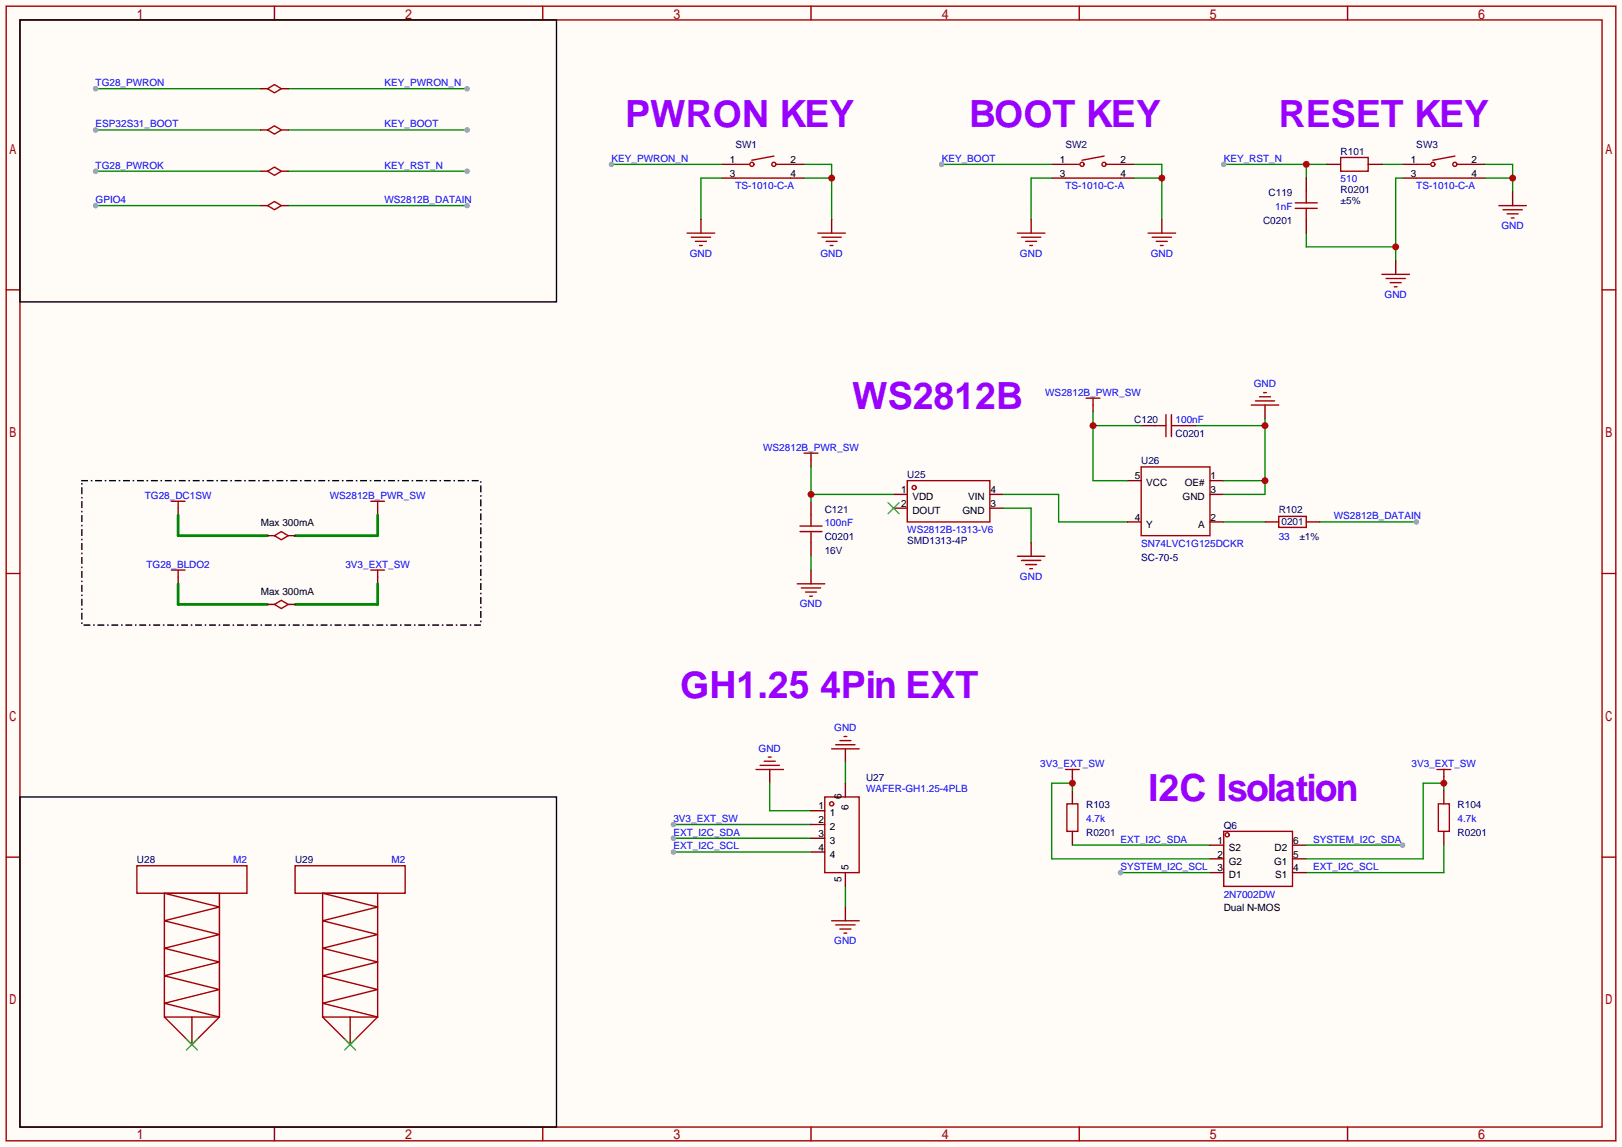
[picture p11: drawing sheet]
<svg xmlns="http://www.w3.org/2000/svg" width="299mm" height="212mm" viewBox="0 0 299 212" stroke-linecap="round" stroke-linejoin="round" font-family="sans-serif">
<path d="M0 0h299.5v211.8h-299.5z" fill="#fffcf7"/>
<g fill="none" stroke="#a10000" stroke-width=".25">
<path d="M1.1 1.1h297.2v209.6h-297.2zM3.7 3.7h292.1v204.5h-292.1zM50.7 1.1v2.6M100.2 1.1v2.6M149.7 1.1v2.6M199.3 1.1v2.6M248.8 1.1v2.6M135.8 32.9h10.1M135.8 30.4h2.5M142.9 28.8l-4.1 .8M143.4 30.4h2.5M196.7 32.9h10.2"/>
<path d="M196.7 30.4h2.6M203.8 28.8l-4 .8M204.3 30.4h2.6M261.5 32.9h10.2M261.5 30.4h2.5M268.6 28.8l-4.1 .8M269.1 30.4h2.6M1.1 53.5h2.6M295.8 53.5h2.5M1.1 105.9h2.6M295.8 105.9h2.5M1.1 158.3h2.6"/>
<path d="M295.8 158.3h2.5M50.7 208.2v2.5M100.2 208.2v2.5M149.7 208.2v2.5M199.3 208.2v2.5M248.8 208.2v2.5"/>
<circle cx="138.8" cy="30.4" r=".38"/>
<circle cx="142.9" cy="30.4" r=".38"/>
<circle cx="199.8" cy="30.4" r=".38"/>
<circle cx="203.8" cy="30.4" r=".38"/>
<circle cx="264.5" cy="30.4" r=".38"/>
<circle cx="268.6" cy="30.4" r=".38"/>
</g>
<path d="M133.2 32.9h2.6M133.2 30.4h2.6M145.9 32.9h2.6M145.9 30.4h2.6M194.2 32.9h2.5M194.2 30.4h2.5M206.9 32.9h2.5M206.9 30.4h2.5M259 32.9h2.5M259 30.4h2.5M271.7 32.9h2.5M271.7 30.4h2.5" fill="none" stroke="#870000" stroke-width=".25"/>
<path d="M133.2 32.9h-3.8v7.6M274.2 32.9h5.1M274.2 30.4h5.1v5" fill="none" stroke="#008700" stroke-width=".25"/>
<circle cx="279.3" cy="32.9" r=".63" fill="#c00"/>
<path d="M259 32.9h-1.3v15.2M241.2 43.1v2.5h16.5" fill="none" stroke="#008700" stroke-width=".25"/>
<circle cx="257.7" cy="45.6" r=".63" fill="#c00"/>
<path d="M148.5 30.4h5v10.1M148.5 32.9h5" fill="none" stroke="#008700" stroke-width=".25"/>
<circle cx="153.5" cy="32.9" r=".63" fill="#c00"/>
<path d="M194.2 32.9h-3.8v7.6M209.4 32.9h5.1M209.4 30.4h5.1v10.1" fill="none" stroke="#008700" stroke-width=".25"/>
<circle cx="214.5" cy="32.9" r=".63" fill="#c00"/>
<path d="M279.3 35.4v2.6M129.4 40.5v2.6M153.5 40.5v2.6M190.4 40.5v2.6M214.5 40.5v2.6M257.7 48.1v2.6" fill="none" stroke="#870000" stroke-width=".25"/>
<g fill="none" stroke="#a10000" stroke-width=".25">
<path d="M276.7 38h5.1M277.5 38.7h3.6M278.3 39.5h2M126.9 43.1h5.1M127.6 43.8h3.6M128.4 44.6h2M129.2 45.3h.5M151 43.1h5.1M151.8 43.8h3.5M152.5 44.6h2.1M153.3 45.3h.5M187.8 43.1h5.1"/>
<path d="M188.6 43.8h3.6M189.4 44.6h2M190.1 45.3h.5M212 43.1h5M212.7 43.8h3.6M213.5 44.6h2M214.2 45.3h.6M255.1 50.7h5.1M255.9 51.4h3.6M256.7 52.2h2M257.4 53h.5M279 40.3h.5"/>
</g>
<path d="M173.9 30.4h20.3" fill="none" stroke="#008700" stroke-width=".25"/>
<circle cx="173.9" cy="30.4" r=".51" fill="#999"/>
<path d="M112.9 30.4h20.3" fill="none" stroke="#008700" stroke-width=".25"/>
<circle cx="112.9" cy="30.4" r=".51" fill="#999"/>
<path d="M225.9 30.4h19.1M241.2 30.4v2.5" fill="none" stroke="#008700" stroke-width=".25"/>
<circle cx="241.2" cy="30.4" r=".63" fill="#c00"/>
<circle cx="225.9" cy="30.4" r=".51" fill="#999"/>
<path d="M255.1 30.4h3.9M198 156.1h25.4M266.6 145.9v-1.2h-3.8v13.9h-21.6M266.6 156.1v5.1h-25.4" fill="none" stroke="#008700" stroke-width=".25"/>
<g fill="none" stroke="#a10000" stroke-width=".25">
<path d="M213.2 78.6h2.1M215.3 76.6v4M216.3 76.6v4M216.3 78.6h2M31.6 92.6h2.6M32.9 92.6v1.3M147.7 98.2h4.1M147.7 97.2h4.1M149.7 95.1v2.1M149.7 98.2v2M31.6 105.3h2.6M32.9 105.3v1.3"/>
<path d="M196.7 142.1h2.6M197 148.5h2v5h-2zM198 142.1v1.3M225.9 153.5h12.7v10.2h-12.7zM265.3 142.1h2.5M265.6 148.5h2v5h-2zM266.6 142.1v1.3"/>
<circle cx="226.6" cy="154.2" r=".38"/>
</g>
<g fill="none" stroke="#870000" stroke-width=".25">
<path d="M210.7 78.6h2.5M218.3 78.6h2.6M32.9 93.9v1.2M149.7 92.6v2.5M32.9 106.6v1.2M149.7 100.2v2.5M198 143.4v1.3M198 145.9v2.6M198 153.5v2.6M223.4 156.1h2.5M223.4 158.6h2.5M238.6 156.1h2.6"/>
<path d="M238.6 158.6h2.6M266.6 143.4v1.3M266.6 145.9v2.6M266.6 153.5v2.6M223.4 161.2h2.5M238.6 161.2h2.6"/>
</g>
<circle cx="266.6" cy="144.7" r=".63" fill="#c00"/>
<path d="M198 145.9v-1.2h-3.8v13.9h29.2" fill="none" stroke="#008700" stroke-width=".25"/>
<circle cx="198" cy="144.7" r=".63" fill="#c00"/>
<path d="M206.9 161.2h16.5" fill="none" stroke="#008700" stroke-width=".25"/>
<circle cx="206.9" cy="161.2" r=".51" fill="#999"/>
<path d="M241.2 156.1h17.8" fill="none" stroke="#008700" stroke-width=".25"/>
<circle cx="259" cy="156.1" r=".51" fill="#999"/>
<path d="M17.7 16.4h30.4" fill="none" stroke="#008700" stroke-width=".25"/>
<circle cx="17.7" cy="16.4" r=".51" fill="#999"/>
<path d="M53.2 16.4h33" fill="none" stroke="#008700" stroke-width=".25"/>
<circle cx="86.2" cy="16.4" r=".51" fill="#999"/>
<path d="M53.2 38h33" fill="none" stroke="#008700" stroke-width=".25"/>
<circle cx="86.2" cy="38" r=".51" fill="#999"/>
<path d="M53.2 31.6h33" fill="none" stroke="#008700" stroke-width=".25"/>
<circle cx="86.2" cy="31.6" r=".51" fill="#999"/>
<path d="M17.7 31.6h30.4" fill="none" stroke="#008700" stroke-width=".25"/>
<circle cx="17.7" cy="31.6" r=".51" fill="#999"/>
<path d="M17.7 24h30.4" fill="none" stroke="#008700" stroke-width=".25"/>
<circle cx="17.7" cy="24" r=".51" fill="#999"/>
<path d="M53.2 24h33" fill="none" stroke="#008700" stroke-width=".25"/>
<circle cx="86.2" cy="24" r=".51" fill="#999"/>
<path d="M3.7 3.7h99v52.1h-99z" fill="none" stroke="#000" stroke-width=".25"/>
<g fill="none" stroke="#a10000" stroke-width=".25">
<path d="M239.1 38.5h4.1M239.1 37.5h4.1M241.2 35.4v2.1M241.2 38.5v2M200.5 73.5h2.6M201.8 73.5v1.3M148.5 83.7h2.5M149.7 83.7v1.3M167.5 88.8h15.3v7.6h-15.3zM236.1 95.4h5.1v2h-5.1zM147.2 107.8h5.1M148 108.6h3.5"/>
<path d="M148.7 109.3h2M149.5 110.1h.5M187.8 102.7h5.1M188.6 103.5h3.6M189.4 104.3h2M190.1 105h.5"/>
<circle cx="168.8" cy="90" r=".38"/>
</g>
<path d="M241.2 32.9v2.5M241.2 40.5v2.6M201.8 74.8v1.3M149.7 85v1.2M165 91.3h2.5M165 93.9h2.5M182.8 91.3h2.5M182.8 93.9h2.5M233.6 96.4h2.5M241.2 96.4h2.5M149.7 105.3v2.5M190.4 100.2v2.5" fill="none" stroke="#870000" stroke-width=".25"/>
<path d="M164 92.8l2 2.1M166 92.8l-2 2.1" fill="none" stroke="#3c3" stroke-width=".25"/>
<path d="M149.7 91.3h15.3M149.7 86.2v6.4M185.3 93.9h5.1v6.3" fill="none" stroke="#008700" stroke-width=".25"/>
<circle cx="149.7" cy="91.3" r=".63" fill="#c00"/>
<path d="M17.7 38h30.4M185.3 91.3h10.2v5.1h12.7M149.7 102.7v2.6" fill="none" stroke="#008700" stroke-width=".25"/>
<path d="M231 74.8h5.1M231.8 74h3.5M232.5 73.3h2.1M233.3 72.5h.5M68.5 92.6h2.5M69.7 92.6v1.3M210.7 86.2h12.7v12.7h-12.7zM68.5 105.3h2.5M69.7 105.3v1.3" fill="none" stroke="#a10000" stroke-width=".25"/>
<path d="M233.6 74.8v2.5M69.7 93.9v1.2M208.2 88.8h2.5M208.2 96.4h2.5M223.4 88.8h2.5M223.4 96.4h2.5M223.4 91.3h2.5M69.7 106.6v1.2" fill="none" stroke="#870000" stroke-width=".25"/>
<circle cx="17.7" cy="38" r=".51" fill="#999"/>
<path d="M32.9 95.1v3.8h16.5M69.7 95.1v3.8h-15.2M32.9 107.8v3.8h16.5M69.7 107.8v3.8h-15.2" fill="none" stroke="#008700" stroke-width=".51"/>
<g fill="none" stroke="#870000" stroke-width=".25">
<path d="M48.1 16.4h1.3M51.9 16.4h1.3M48.1 24h1.3M48.1 31.6h1.3M48.1 38h1.3M51.9 24h1.3M51.9 31.6h1.3M51.9 38h1.3M245 30.4h2.5M252.6 30.4h2.5M49.4 98.9h1.3M53.2 98.9h1.3"/>
<path d="M49.4 111.6h1.3M53.2 111.6h1.3M156.1 138.3v2.5M142.1 142.1v2.6M156.1 167.5v2.6M35.4 187.8v5.1M64.6 187.8v5.1"/>
</g>
<g fill="none" stroke="#a10000" stroke-width=".25">
<path d="M49.4 16.4l1.3-.8 1.2 .8-1.2 .7zM49.4 24l1.3-.8 1.2 .8-1.2 .8zM49.4 31.6l1.3-.7 1.2 .7-1.2 .8zM49.4 38l1.3-.8 1.2 .8-1.2 .7zM247.5 29.1h5.1v2.5h-5.1zM50.7 98.9l1.2-.7 1.3 .7-1.3 .8zM50.7 111.6l1.2-.7 1.3 .7-1.3 .8zM141.9 139.8h.5M153.5 138.3h5.1M154.3 137.5h3.6M155.1 136.8h2M155.8 136h.5"/>
<path d="M25.3 159.9h20.3v5.1h-20.3zM54.5 159.9h20.3v5.1h-20.3zM139.6 142.1h5.1M140.3 141.4h3.6M141.1 140.6h2M30.4 165h10.1v22.8h-10.1zM30.4 165l10.1 2.5-10.1 2.6 10.1 2.5-10.1 2.5 10.1 2.6-10.1 2.5 10.1 2.6-10.1 2.5 10.1 2.5-5.1 5.1-5-5.1M59.6 165h10.1v22.8h-10.1zM59.6 165l10.1 2.5-10.1 2.6 10.1 2.5-10.1 2.5 10.1 2.6-10.1 2.5 10.1 2.6-10.1 2.5 10.1 2.5-5.1 5.1-5-5.1M153.5 170.1h5.1M154.3 170.8h3.6M155.1 171.6h2"/>
<path d="M155.8 172.3h.5"/>
</g>
<path d="M15.1 88.8h73.7v26.6h-73.7z" fill="none" stroke="#000" stroke-width=".25" stroke-dasharray="1 .8 0 .8"/>
<path d="M3.7 147.2h99v61h-99z" fill="none" stroke="#000" stroke-width=".25"/>
<path d="M34.4 191.9l2 2M36.4 191.9l-2 2M63.6 191.9l2.1 2M65.7 191.9l-2.1 2" fill="none" stroke="#3c3" stroke-width=".25"/>
<path d="M124.3 154.8h25.4M142.1 144.7v5h7.6M156.1 140.8v3.9M156.1 163.7v3.8" fill="none" stroke="#008700" stroke-width=".25"/>
<circle cx="124.3" cy="154.8" r=".51" fill="#999"/>
<path d="M124.3 152.3h25.4" fill="none" stroke="#008700" stroke-width=".25"/>
<circle cx="124.3" cy="152.3" r=".51" fill="#999"/>
<path d="M124.3 157.4h25.4" fill="none" stroke="#008700" stroke-width=".25"/>
<circle cx="124.3" cy="157.4" r=".51" fill="#999"/>
<g fill="none" stroke="#a10000" stroke-width=".25">
<path d="M152.3 147.2h6.3v14h-6.3z"/>
<circle cx="153.5" cy="148.5" r=".38"/>
</g>
<path d="M149.7 149.7h2.6M149.7 152.3h2.6M149.7 154.8h2.6M149.7 157.4h2.6M156.1 144.7v2.5M156.1 161.2v2.5" fill="none" stroke="#870000" stroke-width=".25"/>
<path d="M243.7 96.4h17.8" fill="none" stroke="#008700" stroke-width=".25"/>
<circle cx="261.5" cy="96.4" r=".51" fill="#999"/>
<path d="M220.9 78.6h12.7M233.6 77.3v14h-7.7M225.9 96.4h7.7M225.9 88.8h7.7" fill="none" stroke="#008700" stroke-width=".25"/>
<g fill="#c00">
<circle cx="233.6" cy="78.6" r=".63"/>
<circle cx="233.6" cy="88.8" r=".63"/>
</g>
<path d="M201.8 76.1v12.7h6.4M201.8 78.6h8.9" fill="none" stroke="#008700" stroke-width=".25"/>
<circle cx="201.8" cy="78.6" r=".63" fill="#c00"/>
<g font-size="6.9" fill="#90f">
<text x="115.4" y="23.5">PWRON KEY</text>
<text x="178.9" y="23.5">BOOT KEY</text>
<text x="236.1" y="23.5">RESET KEY</text>
<text x="157.4" y="75.6">WS2812B</text>
<text x="125.6" y="129">GH1.25 4Pin EXT</text>
<text x="212" y="148">I2C Isolation</text>
</g>
<g font-size="1.8" fill="#00f">
<text x="17.7" y="15.9">TG28_PWRON</text>
<text x="71" y="15.9">KEY_PWRON_N</text>
<text x="17.7" y="23.5">ESP32S31_BOOT</text>
<text x="71" y="23.5">KEY_BOOT</text>
<text x="112.9" y="29.9">KEY_PWRON_N</text>
<text x="173.9" y="29.9">KEY_BOOT</text>
<text x="225.9" y="29.9">KEY_RST_N</text>
<text x="17.7" y="31.2">TG28_PWROK</text>
<text x="71" y="31.2">KEY_RST_N</text>
<text x="135.8" y="35">TS-1010-C-A</text>
<text x="196.7" y="35">TS-1010-C-A</text>
<text x="247.5" y="33.7">510</text>
<text x="261.5" y="35">TS-1010-C-A</text>
<text x="17.7" y="37.5">GPIO4</text>
<text x="71" y="37.5">WS2812B_DATAIN</text>
<text x="235.5" y="38.8">1nF</text>
<text x="127.4" y="47.4">GND</text>
<text x="151.5" y="47.4">GND</text>
<text x="188.3" y="47.4">GND</text>
<text x="212.4" y="47.4">GND</text>
<text x="277.2" y="42.3">GND</text>
<text x="255.6" y="55">GND</text>
<text x="231.5" y="71.5">GND</text>
<text x="193" y="73.1">WS2812B_PWR_SW</text>
<text x="140.9" y="83.2">WS2812B_PWR_SW</text>
<text x="217" y="78.2">100nF</text>
<text x="26.7" y="92.1">TG28_DC1SW</text>
<text x="60.9" y="92.1">WS2812B_PWR_SW</text>
<text x="246.3" y="95.9">WS2812B_DATAIN</text>
<text x="152.3" y="97.2">100nF</text>
<text x="167.5" y="98.5">WS2812B-1313-V6</text>
<text x="210.7" y="101">SN74LVC1G125DCKR</text>
<text x="236.1" y="99.7">33</text>
<text x="27" y="104.8">TG28_BLDO2</text>
<text x="63.8" y="104.8">3V3_EXT_SW</text>
<text x="188.3" y="107.1">GND</text>
<text x="147.7" y="112.2">GND</text>
<text x="154" y="135">GND</text>
<text x="140.1" y="138.9">GND</text>
<text x="192" y="141.7">3V3_EXT_SW</text>
<text x="260.6" y="141.7">3V3_EXT_SW</text>
<text x="159.9" y="146.2">WAFER-GH1.25-4PLB</text>
<text x="124.3" y="154.4">EXT_I2C_SDA</text>
<text x="124.3" y="151.8">3V3_EXT_SW</text>
<text x="200.5" y="151.8">4.7k</text>
<text x="206.9" y="155.6">EXT_I2C_SDA</text>
<text x="242.4" y="155.6">SYSTEM_I2C_SDA</text>
<text x="269.1" y="151.8">4.7k</text>
<text x="43.1" y="159.4">M2</text>
<text x="72.3" y="159.4">M2</text>
<text x="124.3" y="156.9">EXT_I2C_SCL</text>
<text x="206.9" y="160.7">SYSTEM_I2C_SCL</text>
<text x="242.4" y="160.7">EXT_I2C_SCL</text>
<text x="225.9" y="165.8">2N7002DW</text>
<text x="154" y="174.4">GND</text>
</g>
<g font-size="1.8" fill="#000080">
<text x="135.8" y="27.4">SW1</text>
<text x="196.7" y="27.4">SW2</text>
<text x="247.5" y="28.6">R101</text>
<text x="261.5" y="27.4">SW3</text>
<text x="247.5" y="35.7">R0201</text>
<text x="233.2" y="41.3">C0201</text>
<text x="234.2" y="36.2">C119</text>
<text x="247.5" y="37.8">±5%</text>
<text x="209.4" y="78.2">C120</text>
<text x="217" y="80.7">C0201</text>
<text x="167.5" y="88.3">U25</text>
<text x="210.7" y="85.8">U26</text>
<text x="152.3" y="94.7">C121</text>
<text x="236.1" y="94.7">R102</text>
<text x="152.3" y="99.7">C0201</text>
<text x="167.5" y="100.5">SMD1313-4P</text>
<text x="236.6" y="96.9">0201</text>
<text x="239.9" y="99.7">±1%</text>
<text x="152.3" y="102.3">16V</text>
<text x="210.7" y="103.6">SC-70-5</text>
<text x="159.9" y="144.2">U27</text>
<text x="200.5" y="149.3">R103</text>
<text x="269.1" y="149.3">R104</text>
<text x="200.5" y="154.4">R0201</text>
<text x="225.9" y="153.1">Q6</text>
<text x="269.1" y="154.4">R0201</text>
<text x="25.3" y="159.4">U28</text>
<text x="54.5" y="159.4">U29</text>
</g>
<g font-size="1.8">
<text x="134.7" y="32.7">3</text>
<text x="134.7" y="30.1">1</text>
<text x="145.9" y="32.7">4</text>
<text x="145.9" y="30.1">2</text>
<text x="195.7" y="32.7">3</text>
<text x="195.7" y="30.1">1</text>
<text x="206.9" y="32.7">4</text>
<text x="206.9" y="30.1">2</text>
<text x="260.5" y="32.7">3</text>
<text x="260.5" y="30.1">1</text>
<text x="271.7" y="32.7">4</text>
<text x="271.7" y="30.1">2</text>
<text x="209.5" y="88.5">5</text>
<text x="211.6" y="89.8">VCC</text>
<text x="218.8" y="89.8">OE#</text>
<text x="223.5" y="88.5">1</text>
<text x="166.4" y="91.1">1</text>
<text x="166.4" y="93.6">2</text>
<text x="168.5" y="92.4">VDD</text>
<text x="168.5" y="94.9">DOUT</text>
<text x="177.7" y="94.9">GND</text>
<text x="178.7" y="92.4">VIN</text>
<text x="182.9" y="91.1">4</text>
<text x="182.9" y="93.6">3</text>
<text x="218.3" y="92.4">GND</text>
<text x="223.5" y="91.1">3</text>
<text x="48.1" y="97.2">Max 300mA</text>
<text x="209.5" y="96.2">4</text>
<text x="211.6" y="97.4">Y</text>
<text x="221.2" y="97.4">A</text>
<text x="223.5" y="96.2">2</text>
<text x="48.1" y="109.9">Max 300mA</text>
<text x="151.1" y="149.5">1</text>
<text x="155.4" y="147.6" transform="rotate(-90 155.4 147.6)">6</text>
<text x="156.6" y="149.6" transform="rotate(-90 156.6 149.6)">6</text>
<text x="151.1" y="152">2</text>
<text x="151.1" y="154.6">3</text>
<text x="153.2" y="150.8">1</text>
<text x="153.2" y="153.3">2</text>
<text x="153.2" y="155.9">3</text>
<text x="224.8" y="155.9">1</text>
<text x="238.8" y="155.9">6</text>
<text x="151.1" y="157.1">4</text>
<text x="153.2" y="158.4">4</text>
<text x="156.6" y="160.7" transform="rotate(-90 156.6 160.7)">5</text>
<text x="224.8" y="158.4">2</text>
<text x="224.8" y="160.9">3</text>
<text x="226.9" y="157.1">S2</text>
<text x="226.9" y="159.7">G2</text>
<text x="235.2" y="159.7">G1</text>
<text x="235.3" y="157.1">D2</text>
<text x="238.8" y="160.9">4</text>
<text x="238.8" y="158.4">5</text>
<text x="155.4" y="162.8" transform="rotate(-90 155.4 162.8)">5</text>
<text x="226.9" y="162.2">D1</text>
<text x="235.4" y="162.2">S1</text>
<text x="225.9" y="168.3">Dual N-MOS</text>
</g>
</svg>
